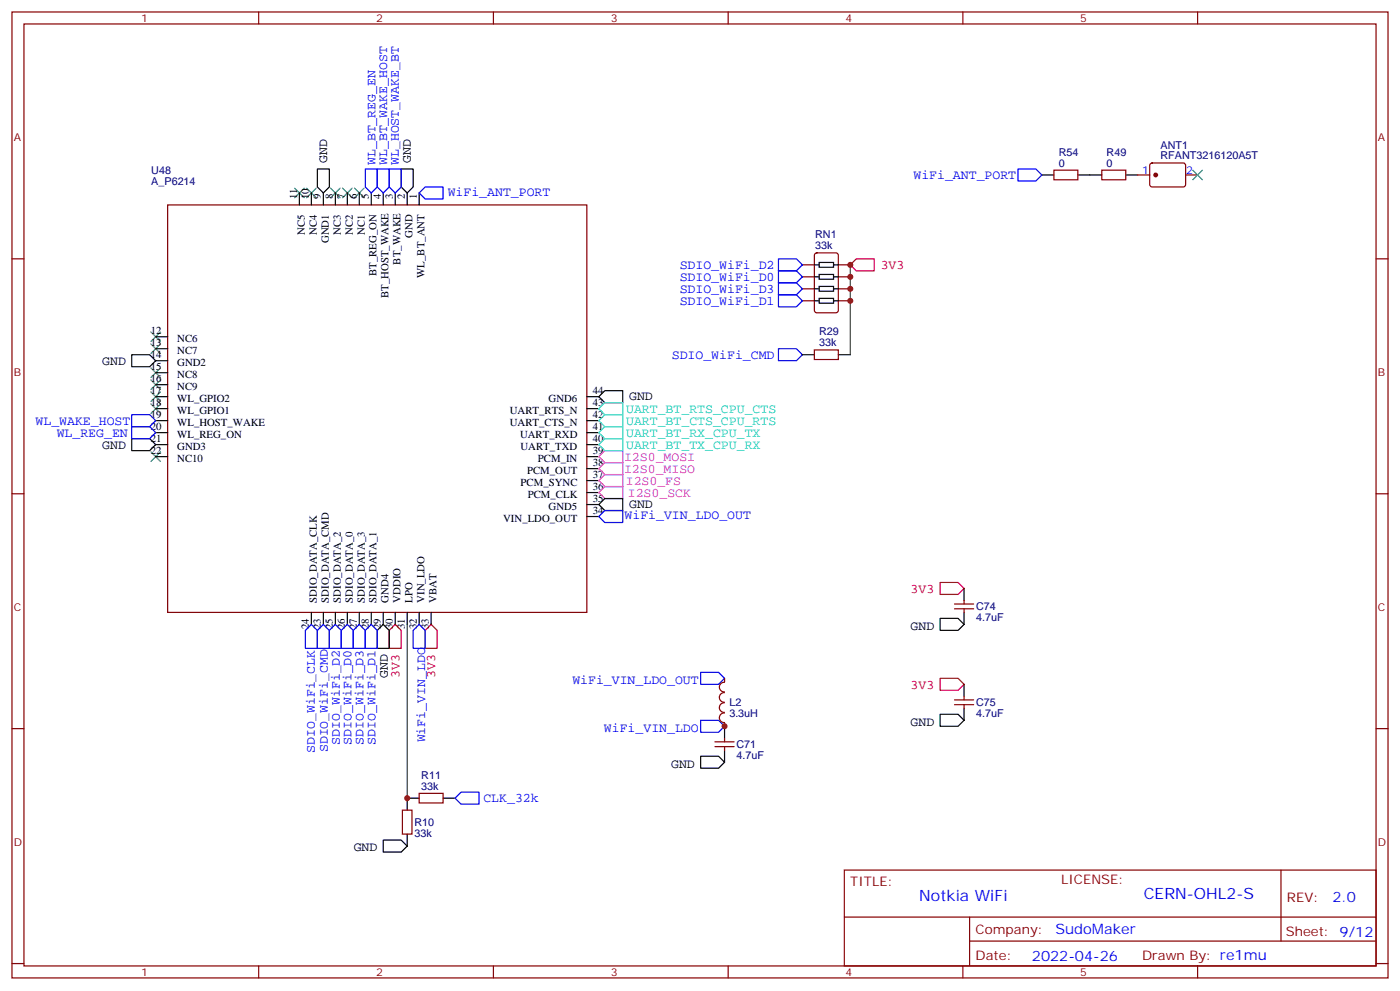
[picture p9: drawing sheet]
<svg xmlns="http://www.w3.org/2000/svg" width="412mm" height="292mm" viewBox="0 0 412 292" stroke-linecap="round" stroke-linejoin="round" font-family="sans-serif">
<g fill="none" stroke="#870000" stroke-width=".35">
<path d="M3.5 3.5h405.4v284.4h-405.4zM7.1 7.1h398.2v277.2h-398.2zM76.2 3.5v3.6M145.3 3.5v3.6M214.5 3.5v3.6M283.6 3.5v3.6M352.8 3.5v3.6M310.4 50.1h7.1v2.8h-7.1zM324.6 50.1h7v2.8h-7zM335.1 51.5h3.6M338.9 48.2l.5-.2h9.4l.4 .7v5.9l-.7 .4h-9.4l-.4-.7v-5.6zM349.2 51.5h3.6"/>
<path d="M3.5 76.2h3.6M236.4 78h3.5M240.1 74.6l.5-.2h5.6l.7 .5v16.5l-.4 .6-5.9 .1-.7-.5v-16.5zM246.9 78h3.6M405.3 76.2h3.6M236.4 81.5h3.5M236.4 85h3.5M236.4 88.5h3.5M246.9 81.5h3.6M246.9 85h3.6M246.9 88.5h3.6M239.9 103h7v2.8h-7z"/>
<path d="M3.5 145.3h3.6M405.3 145.3h3.6M281.2 179.2h5.6M281.2 177.8h5.6M284 176.7v1.1M284 179.2v1.1M213.4 199.7v1M3.5 214.5h3.6M210.6 218.4h5.7M210.6 219.8h5.7M213.4 206.9a1.41 1.41 0 0 0-1.5 1.4 1.41 1.41 0 0 0 1.5 1.4M213.4 203.9a1.41 1.41 0 0 0-1.5 1.4 1.41 1.41 0 0 0 1.5 1.4"/>
<path d="M213.4 209.9a1.41 1.41 0 0 0-1.5 1.4 1.41 1.41 0 0 0 1.5 1.4M213.4 200.9a1.41 1.41 0 0 0-1.5 1.4 1.41 1.41 0 0 0 1.5 1.4M213.4 212.7v1.1M213.4 217.3v1.1M213.4 219.8v1M281.2 206h5.6M281.2 207.4h5.6M284 205v1M284 207.4v1.1M405.3 214.5h3.6M118.5 238.5h2.9v7h-2.9zM123.5 233.5h7v2.9h-7z"/>
<path d="M248.7 256.1h156.6v28.2h-156.6zM377.3 256.1v20.9M248.7 270h156.5M285.6 277h119.6M285.6 270v14.1M3.5 283.6h3.6M76.2 284.3v3.6M145.3 284.3v3.6M214.5 284.3v3.6M283.6 284.3v3.6M352.8 284.3v3.6M405.3 283.6h3.6"/>
</g>
<path d="M250.5 78l1.7-1.8h5.3v3.5h-5.3zM276.9 171.5h5.3l1.8 1.7-1.8 1.8h-5.3zM114.7 185.6l1.7-1.8 1.8 1.8v5.3h-3.5zM125.2 185.6l1.8-1.8 1.8 1.8v5.3h-3.6zM276.9 199.7h5.3l1.8 1.7-1.8 1.8h-5.3z" fill="none" stroke="#f00" stroke-width=".35"/>
<g fill="none" stroke="#000" stroke-width=".35">
<path d="M88.2 56.8v3.5M91.7 56.8v3.5M93.5 49.7h3.5v5.3l-1.8 1.8-1.7-1.8zM95.2 56.8v3.5M98.8 56.8v3.5M102.3 56.8v3.5M105.8 56.8v3.5M109.4 56.8v3.5M112.9 56.8v3.5M116.4 56.8v3.5M118.2 49.7h3.5v5.3l-1.8 1.8-1.7-1.8zM119.9 56.8v3.5"/>
<path d="M123.5 56.8v3.5M306.9 51.5h3.5M317.5 51.5h7.1M331.6 51.5h3.5M239.9 78h1.4M241.3 77.3h4.2v1.4h-4.2zM245.5 78h1.4M45.9 99.1h3.5M239.9 81.5h1.4M239.9 85h1.4M239.9 88.5h1.4M241.3 80.8h4.2v1.4h-4.2z"/>
<path d="M241.3 84.3h4.2v1.4h-4.2zM241.3 87.8h4.2v1.5h-4.2zM245.5 81.5h1.4M245.5 85h1.4M245.5 88.5h1.4M38.8 104.4h5.3l1.8 1.8-1.8 1.7h-5.3zM45.9 102.7h3.5M45.9 106.2h3.5M45.9 116.8h3.5M45.9 113.2h3.5M45.9 109.7h3.5M172.9 116.8h3.5"/>
<path d="M176.4 116.8l1.8-1.8h5.2v3.5h-5.2zM236.4 104.4h3.5M246.9 104.4h3.6M38.8 129.1h5.3l1.8 1.8-1.8 1.7h-5.3zM45.9 134.4h3.5M45.9 130.9h3.5M45.9 120.3h3.5M45.9 123.8h3.5M45.9 127.4h3.5M172.9 134.4h3.5M172.9 137.9h3.5M172.9 130.9h3.5"/>
<path d="M172.9 120.3h3.5M172.9 123.8h3.5M172.9 127.4h3.5M172.9 141.5h3.5M172.9 148.5h3.5M172.9 145h3.5M172.9 152h3.5M176.4 148.5l1.8-1.7h5.2v3.5h-5.2zM284 173.2v3.5M91.7 180.3v3.5M95.2 180.3v3.5M98.8 180.3v3.5"/>
<path d="M102.3 180.3v3.5M105.8 180.3v3.5M109.4 180.3v3.5M112.9 183.8l1.8 1.8v5.3h-3.6v-5.3zM112.9 180.3v3.5M116.4 180.3v3.5M119.9 180.3v3.5M123.5 180.3v3.5M127 180.3v3.5M276.9 182h5.3l1.8 1.8-1.8 1.8h-5.3zM284 180.3v3.5M213.4 213.8v3.5"/>
<path d="M276.9 210.3h5.3l1.8 1.7-1.8 1.8h-5.3zM284 201.4v3.6M284 208.5v3.5M123.5 235h-3.6v3.5M130.5 235h3.6M206.4 222.6h5.3l1.7 1.8-1.7 1.7h-5.3zM213.4 220.8v3.6M112.9 247.3h5.3l1.7 1.8-1.7 1.7h-5.3zM119.9 245.5v3.6"/>
</g>
<g fill="none" stroke="#3c3" stroke-width=".35">
<path d="M86.8 55.4l2.8 2.8M89.6 55.4l-2.8 2.8M90.3 55.4l2.8 2.8M93.1 55.4l-2.8 2.8M97.4 55.4l2.8 2.8M100.2 55.4l-2.8 2.8M100.9 55.4l2.8 2.8M103.7 55.4l-2.8 2.8M104.4 55.4l2.8 2.8M107.2 55.4l-2.8 2.8M351.4 50.1l2.8 2.8M354.2 50.1l-2.8 2.8"/>
<path d="M44.4 97.7l2.9 2.8M47.3 97.7l-2.9 2.8M44.4 101.2l2.9 2.9M44.4 108.3l2.9 2.8M44.4 111.8l2.9 2.9M44.4 115.4l2.9 2.8M44.4 118.9l2.9 2.8M47.3 101.2l-2.9 2.9M47.3 108.3l-2.9 2.8M47.3 111.8l-2.9 2.9M47.3 115.4l-2.9 2.8M47.3 118.9l-2.9 2.8"/>
<path d="M44.4 133l2.9 2.8M47.3 133l-2.9 2.8"/>
</g>
<g fill="none" stroke="#00f" stroke-width=".35">
<path d="M107.6 49.7h3.5v5.3l-1.7 1.8-1.8-1.8zM111.1 49.7h3.6v5.3l-1.8 1.8-1.8-1.8zM114.7 49.7h3.5v5.3l-1.8 1.8-1.7-1.8zM123.5 56.8l1.7-1.8h5.3v3.6h-5.3zM299.9 49.7h5.3l1.7 1.8-1.7 1.8h-5.3zM229.3 79.7h5.3l1.8 1.8-1.8 1.8h-5.3zM229.3 76.2h5.3l1.8 1.8-1.8 1.7h-5.3zM229.3 86.8h5.3l1.8 1.7-1.8 1.8h-5.3zM229.3 83.3h5.3l1.8 1.7-1.8 1.8h-5.3zM229.3 102.7h5.3l1.8 1.7-1.8 1.8h-5.3zM38.8 125.6h5.3l1.8 1.8-1.8 1.7h-5.3zM38.8 122.1h5.3l1.8 1.7-1.8 1.8h-5.3z"/>
<path d="M176.4 152l1.8-1.7h5.2v3.5h-5.2zM90 185.6l1.7-1.8 1.8 1.8v5.3h-3.5zM93.5 185.6l1.7-1.8 1.8 1.8v5.3h-3.5zM98.8 183.8l1.7 1.8v5.3h-3.5v-5.3zM100.5 185.6l1.8-1.8 1.8 1.8v5.3h-3.6zM105.8 183.8l1.8 1.8v5.3h-3.5v-5.3zM109.4 183.8l1.7 1.8v5.3h-3.5v-5.3zM121.7 185.6l1.8-1.8 1.7 1.8v5.3h-3.5zM206.4 197.9h5.3l1.7 1.8-1.7 1.7h-5.3zM206.4 212h5.3l1.7 1.8-1.7 1.7h-5.3zM134.1 235l1.7-1.8h5.3v3.5h-5.3z"/>
</g>
<path d="M49.4 60.3h123.5v120h-123.5z" fill="none" stroke="#800000" stroke-width=".35"/>
<path d="M176.4 137.9l1.8-1.7h5.2v3.5h-5.2zM176.4 134.4l1.8-1.8h5.2v3.6h-5.2zM176.4 145l1.8-1.8h5.2v3.6h-5.2zM176.4 141.5l1.8-1.8h5.2v3.5h-5.2z" fill="none" stroke="#c0f" stroke-width=".35"/>
<path d="M176.4 130.9l1.8-1.8h5.2v3.5h-5.2zM176.4 127.4l1.8-1.8h5.2v3.5h-5.2zM176.4 123.8l1.8-1.7h5.2v3.5h-5.2zM176.4 120.3l1.8-1.8h5.2v3.6h-5.2z" fill="none" stroke="#0cc" stroke-width=".35"/>
<path d="M250.5 78v26.4M119.9 183.8v51.2" fill="none" stroke="#008700" stroke-width=".35"/>
<circle cx="340.4" cy="51.5" r=".53" fill="#870000" stroke="#870000" stroke-width=".35"/>
<g fill="#c00">
<circle cx="250.5" cy="78" r=".88"/>
<circle cx="250.5" cy="88.5" r=".88"/>
<circle cx="250.5" cy="85" r=".88"/>
<circle cx="250.5" cy="81.5" r=".88"/>
<circle cx="119.9" cy="234.9" r=".88"/>
<circle cx="213.4" cy="213.8" r=".88"/>
</g>
<g font-size="4.6" fill="#00f">
<text x="270.8" y="265.1">Notkia WiFi</text>
<text x="336.9" y="264.6">CERN-OHL2-S</text>
</g>
<g font-size="4.2" fill="#00f">
<text x="392.5" y="265.4">2.0</text>
<text x="310.9" y="274.9">SudoMaker</text>
<text x="304" y="282.7">2022-04-26</text>
</g>
<g font-size="3.9">
<text x="96.3" y="47.9" transform="rotate(-90 96.3 47.9)">GND</text>
<text x="121" y="47.9" transform="rotate(-90 121 47.9)">GND</text>
<text x="30.1" y="107.5">GND</text>
<text x="185.3" y="117.9">GND</text>
<text x="30.1" y="132.2">GND</text>
<text x="185.3" y="149.6">GND</text>
<text x="268.3" y="185.5">GND</text>
<text x="114.2" y="199.5" transform="rotate(-90 114.2 199.5)">GND</text>
<text x="268.3" y="213.7">GND</text>
<text x="197.7" y="226">GND</text>
<text x="104.2" y="250.4">GND</text>
</g>
<g font-size="3.9" fill="#00f">
<text x="110.6" y="48.6" transform="rotate(-90 110.6 48.6)">WL_BT_REG_EN</text>
<text x="114" y="48.6" transform="rotate(-90 114 48.6)">WL_BT_WAKE_HOST</text>
<text x="117.5" y="48.6" transform="rotate(-90 117.5 48.6)">WL_HOST_WAKE_BT</text>
<text x="269.1" y="52.8">WiFi_ANT_PORT</text>
<text x="131.9" y="57.7">WiFi_ANT_PORT</text>
<text x="200.2" y="82.8">SDIO_WiFi_D0</text>
<text x="200.2" y="79.2">SDIO_WiFi_D2</text>
<text x="200.2" y="89.8">SDIO_WiFi_D1</text>
<text x="200.2" y="86.3">SDIO_WiFi_D3</text>
<text x="197.9" y="105.7">SDIO_WiFi_CMD</text>
<text x="10.5" y="125.1">WL_WAKE_HOST</text>
<text x="16.7" y="128.6">WL_REG_EN</text>
<text x="184" y="152.7">WiFi_VIN_LDO_OUT</text>
<text x="168.6" y="201.4">WiFi_VIN_LDO_OUT</text>
<text x="177.9" y="215.5">WiFi_VIN_LDO</text>
<text x="92.8" y="221.6" transform="rotate(-90 92.8 221.6)">SDIO_WiFi_CLK</text>
<text x="96.5" y="221.5" transform="rotate(-90 96.5 221.5)">SDIO_WiFi_CMD</text>
<text x="100.1" y="219.2" transform="rotate(-90 100.1 219.2)">SDIO_WiFi_D2</text>
<text x="103.6" y="219.2" transform="rotate(-90 103.6 219.2)">SDIO_WiFi_D0</text>
<text x="107.1" y="219.2" transform="rotate(-90 107.1 219.2)">SDIO_WiFi_D3</text>
<text x="110.6" y="219.2" transform="rotate(-90 110.6 219.2)">SDIO_WiFi_D1</text>
<text x="125.2" y="218.6" transform="rotate(-90 125.2 218.6)">WiFi_VIN_LDO</text>
<text x="142.4" y="236.1">CLK_32k</text>
</g>
<g font-size="3.9" fill="#f00">
<text x="259.4" y="79.2">3V3</text>
<text x="268.2" y="174.5">3V3</text>
<text x="117.7" y="199.5" transform="rotate(-90 117.7 199.5)">3V3</text>
<text x="128.2" y="199.5" transform="rotate(-90 128.2 199.5)">3V3</text>
<text x="268.2" y="202.7">3V3</text>
</g>
<g font-size="3.9" fill="#0cc">
<text x="184.4" y="125">UART_BT_CTS_CPU_RTS</text>
<text x="184.4" y="121.5">UART_BT_RTS_CPU_CTS</text>
<text x="184.4" y="128.5">UART_BT_RX_CPU_TX</text>
<text x="184.4" y="132.1">UART_BT_TX_CPU_RX</text>
</g>
<g font-size="3.9" fill="#c0f">
<text x="183.8" y="135.7">I2S0_MOSI</text>
<text x="183.8" y="139.2">I2S0_MISO</text>
<text x="184.3" y="142.8">I2S0_FS</text>
<text x="184.9" y="146.3">I2S0_SCK</text>
</g>
<g font-size="3.9" fill="#800">
<text x="250.5" y="260.7">TITLE:</text>
<text x="379.1" y="265.4">REV:</text>
<text x="287.4" y="274.9">Company:</text>
<text x="378.7" y="275.5">Sheet: 9/12</text>
<text x="287.4" y="282.6">Date:</text>
<text x="336.4" y="282.7">Drawn By: re1mu</text>
</g>
<text font-size="3.9" fill="#900" x="312.6" y="260.4">LICENSE:</text>
<g font-size="3.2" fill="#800">
<text x="41.6" y="6.5">1</text>
<text x="110.8" y="6.5">2</text>
<text x="179.9" y="6.5">3</text>
<text x="249.1" y="6.5">4</text>
<text x="318.2" y="6.5">5</text>
<text x="4.1" y="41.6">A</text>
<text x="405.9" y="41.6">A</text>
<text x="4.1" y="110.8">B</text>
<text x="405.9" y="110.8">B</text>
<text x="4.1" y="179.9">C</text>
<text x="405.9" y="179.9">C</text>
<text x="4.1" y="249.1">D</text>
<text x="405.9" y="249.1">D</text>
<text x="41.6" y="287.3">1</text>
<text x="110.8" y="287.3">2</text>
<text x="179.9" y="287.3">3</text>
<text x="249.1" y="287.3">4</text>
<text x="318.2" y="287.3">5</text>
</g>
<g font-size="3.2" fill="#000080">
<text x="311.9" y="45.8">R54</text>
<text x="326" y="45.8">R49</text>
<text x="341.9" y="46.9">RFANT3216120A5T</text>
<text x="341.9" y="43.7">ANT1</text>
<text x="44.6" y="51.1">U48</text>
<text x="311.9" y="49">0</text>
<text x="326" y="49">0</text>
<text x="44.6" y="54.4">A_P6214</text>
<text x="240.1" y="70">RN1</text>
<text x="240.1" y="73.4">33k</text>
<text x="241.3" y="102">33k</text>
<text x="241.3" y="98.7">R29</text>
<text x="287.5" y="179.5">C74</text>
<text x="287.5" y="182.8">4.7uF</text>
<text x="214.8" y="207.9">L2</text>
<text x="287.5" y="207.8">C75</text>
<text x="214.8" y="211">3.3uH</text>
<text x="287.5" y="211">4.7uF</text>
<text x="217" y="220.1">C71</text>
<text x="217" y="223.3">4.7uF</text>
<text x="124.1" y="232.5">33k</text>
<text x="124.1" y="229.3">R11</text>
<text x="122.1" y="243">R10</text>
<text x="122.1" y="246.3">33k</text>
</g>
<g font-size="3.2" fill="#00f">
<text x="336.5" y="51.2">1</text>
<text x="349.4" y="51.2">2</text>
</g>
<g font-size="3.2">
<text x="87.5" y="58.6" transform="rotate(-90 87.5 58.6)">11</text>
<text x="91" y="58.6" transform="rotate(-90 91 58.6)">10</text>
<text x="94.5" y="58.6" transform="rotate(-90 94.5 58.6)">9</text>
<text x="98.1" y="58.6" transform="rotate(-90 98.1 58.6)">8</text>
<text x="101.6" y="58.6" transform="rotate(-90 101.6 58.6)">7</text>
<text x="105.1" y="58.6" transform="rotate(-90 105.1 58.6)">6</text>
<text x="108.7" y="58.6" transform="rotate(-90 108.7 58.6)">5</text>
<text x="112.2" y="58.6" transform="rotate(-90 112.2 58.6)">4</text>
<text x="115.7" y="58.6" transform="rotate(-90 115.7 58.6)">3</text>
<text x="119.2" y="58.6" transform="rotate(-90 119.2 58.6)">2</text>
<text x="122.8" y="58.6" transform="rotate(-90 122.8 58.6)">1</text>
<text x="89.8" y="69.1" transform="rotate(-90 89.8 69.1)">NC5</text>
<text x="93.3" y="69.1" transform="rotate(-90 93.3 69.1)">NC4</text>
<text x="96.8" y="71.6" transform="rotate(-90 96.8 71.6)">GND1</text>
<text x="100.4" y="69.1" transform="rotate(-90 100.4 69.1)">NC3</text>
<text x="103.9" y="69.1" transform="rotate(-90 103.9 69.1)">NC2</text>
<text x="107.4" y="69.1" transform="rotate(-90 107.4 69.1)">NC1</text>
<text x="121.5" y="70" transform="rotate(-90 121.5 70)">GND</text>
<text x="118" y="77.9" transform="rotate(-90 118 77.9)">BT_WAKE</text>
<text x="110.9" y="81.2" transform="rotate(-90 110.9 81.2)">BT_REG_ON</text>
<text x="125.1" y="81.8" transform="rotate(-90 125.1 81.8)">WL_BT_ANT</text>
<text x="114.5" y="87.7" transform="rotate(-90 114.5 87.7)">BT_HOST_WAKE</text>
<text x="44.4" y="102">13</text>
<text x="44.4" y="98.4">12</text>
<text x="52.2" y="100.7">NC6</text>
<text x="44.4" y="105.5">14</text>
<text x="52.2" y="104.2">NC7</text>
<text x="52.2" y="107.8">GND2</text>
<text x="44.4" y="112.5">16</text>
<text x="44.4" y="109">15</text>
<text x="52.2" y="111.3">NC8</text>
<text x="44.4" y="119.6">18</text>
<text x="44.4" y="116.1">17</text>
<text x="52.2" y="118.4">WL_GPIO2</text>
<text x="52.2" y="114.8">NC9</text>
<text x="161.6" y="118.4">GND6</text>
<text x="174.6" y="119.6">43</text>
<text x="174.6" y="116.1">44</text>
<text x="44.4" y="123.1">19</text>
<text x="52.2" y="121.9">WL_GPIO1</text>
<text x="52.2" y="125.4">WL_HOST_WAKE</text>
<text x="150.2" y="125.4">UART_CTS_N</text>
<text x="150.2" y="121.9">UART_RTS_N</text>
<text x="174.6" y="123.1">42</text>
<text x="44.4" y="126.6">20</text>
<text x="44.4" y="130.2">21</text>
<text x="52.2" y="128.9">WL_REG_ON</text>
<text x="153.2" y="128.9">UART_RXD</text>
<text x="174.6" y="130.2">40</text>
<text x="174.6" y="126.6">41</text>
<text x="44.4" y="133.7">22</text>
<text x="52.2" y="136">NC10</text>
<text x="52.2" y="132.5">GND3</text>
<text x="153.3" y="132.5">UART_TXD</text>
<text x="158.5" y="136">PCM_IN</text>
<text x="174.6" y="133.7">39</text>
<text x="174.6" y="137.2">38</text>
<text x="153.4" y="143.1">PCM_SYNC</text>
<text x="155.3" y="139.5">PCM_OUT</text>
<text x="174.6" y="140.8">37</text>
<text x="155.5" y="146.6">PCM_CLK</text>
<text x="174.6" y="147.8">35</text>
<text x="174.6" y="144.3">36</text>
<text x="148.2" y="153.6">VIN_LDO_OUT</text>
<text x="161.6" y="150.1">GND5</text>
<text x="174.6" y="151.3">34</text>
<text x="93.3" y="177.4" transform="rotate(-90 93.3 177.4)">SDIO_DATA_CLK</text>
<text x="96.8" y="177.4" transform="rotate(-90 96.8 177.4)">SDIO_DATA_CMD</text>
<text x="100.4" y="177.4" transform="rotate(-90 100.4 177.4)">SDIO_DATA_2</text>
<text x="103.9" y="177.4" transform="rotate(-90 103.9 177.4)">SDIO_DATA_0</text>
<text x="107.4" y="177.4" transform="rotate(-90 107.4 177.4)">SDIO_DATA_3</text>
<text x="110.9" y="177.4" transform="rotate(-90 110.9 177.4)">SDIO_DATA_1</text>
<text x="114.5" y="177.4" transform="rotate(-90 114.5 177.4)">GND4</text>
<text x="118" y="177.4" transform="rotate(-90 118 177.4)">VDDIO</text>
<text x="121.5" y="177.4" transform="rotate(-90 121.5 177.4)">LPO</text>
<text x="125.1" y="177.4" transform="rotate(-90 125.1 177.4)">VIN_LDO</text>
<text x="128.6" y="177.4" transform="rotate(-90 128.6 177.4)">VBAT</text>
<text x="91" y="185.2" transform="rotate(-90 91 185.2)">24</text>
<text x="94.5" y="185.2" transform="rotate(-90 94.5 185.2)">23</text>
<text x="98.1" y="185.2" transform="rotate(-90 98.1 185.2)">25</text>
<text x="101.6" y="185.2" transform="rotate(-90 101.6 185.2)">26</text>
<text x="105.1" y="185.2" transform="rotate(-90 105.1 185.2)">27</text>
<text x="108.7" y="185.2" transform="rotate(-90 108.7 185.2)">28</text>
<text x="112.2" y="185.2" transform="rotate(-90 112.2 185.2)">29</text>
<text x="115.7" y="185.2" transform="rotate(-90 115.7 185.2)">30</text>
<text x="119.2" y="185.2" transform="rotate(-90 119.2 185.2)">31</text>
<text x="122.8" y="185.2" transform="rotate(-90 122.8 185.2)">32</text>
<text x="126.3" y="185.2" transform="rotate(-90 126.3 185.2)">33</text>
</g>
</svg>
